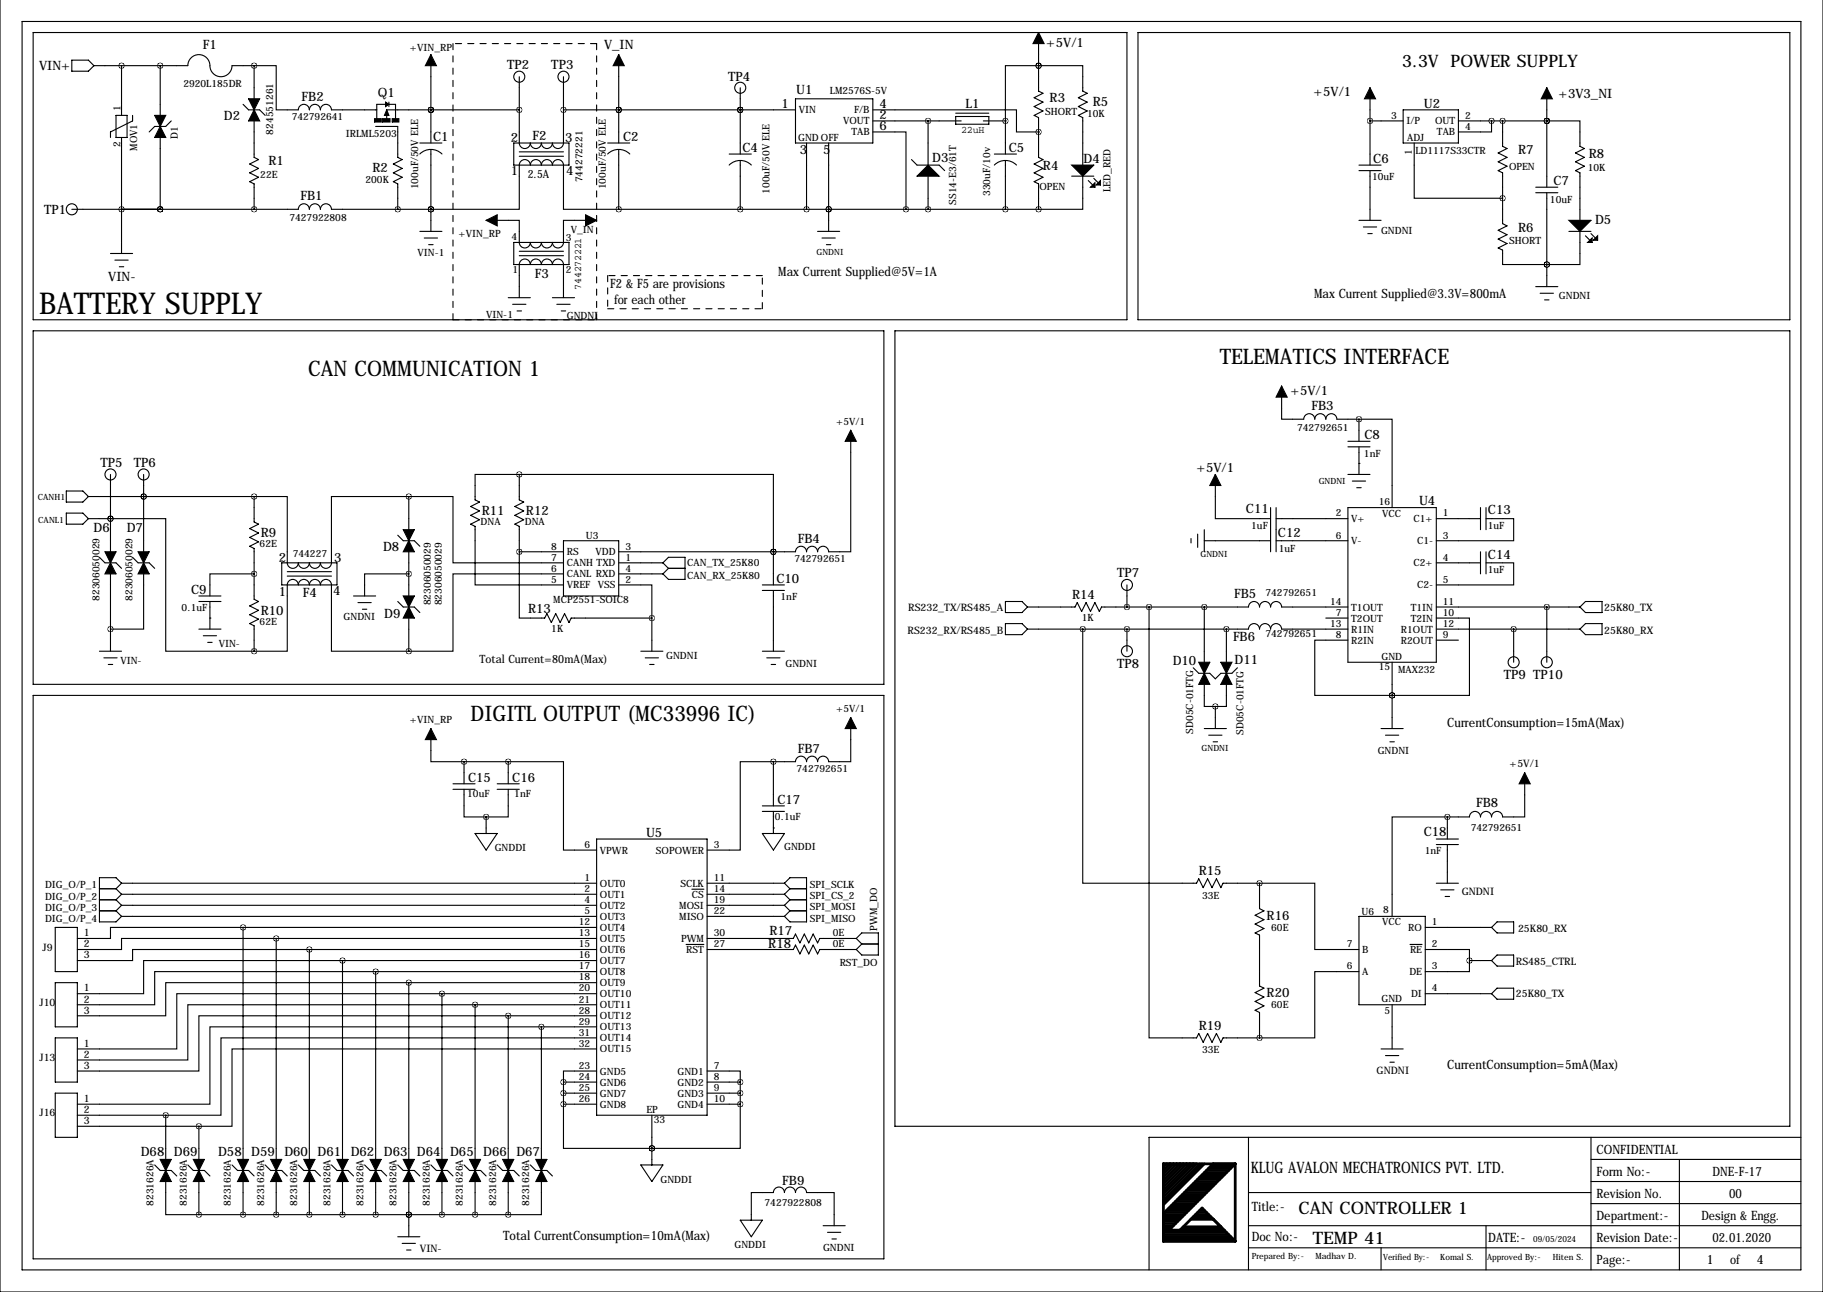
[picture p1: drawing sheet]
<svg xmlns="http://www.w3.org/2000/svg" width="419mm" height="297mm" viewBox="0 0 419 297" stroke-linecap="round" stroke-linejoin="round" font-family="sans-serif">
<g fill="none" stroke="#000" stroke-width=".25">
<path d="M0 -.1v297.1h419.1v-297.1M5.1 4.9h408.9v287.1h-408.9zM7.6 7.5h251.5v66h-251.5zM16.5 13.8h3.8l1.3 1.3-1.3 1.3h-3.8zM21.6 15.1h21.6a2.54 2.54 0 0 1 2.5-2.5 2.54 2.54 0 0 1 2.6 2.5 2.54 2.54 0 0 0 2.5 2.5 2.54 2.54 0 0 0 2.5-2.5h5.1M27.9 15.1v11.4M36.8 15.1v11.4M58.4 15.1h5.1v10.2h5.1a1.27 1.27 0 0 1 1.2-1.3 1.27 1.27 0 0 1 1.3 1.3 1.27 1.27 0 0 1 1.3-1.3 1.27 1.27 0 0 1 1.3 1.3 1.27 1.27 0 0 1 1.2-1.3 1.27 1.27 0 0 1 1.3 1.3h10.4M58.4 15.1v7.6M99.1 12.6v20.3M119.4 17.6v15.3a1.27 1.27 0 0 0 1.2 1.2 1.27 1.27 0 0 0 1.3-1.2 1.27 1.27 0 0 0 1.3 1.2 1.27 1.27 0 0 0 1.3-1.2 1.27 1.27 0 0 0 1.2 1.2 1.27 1.27 0 0 0 1.3-1.2 1.27 1.27 0 0 0 1.3 1.2 1.27 1.27 0 0 0 1.2-1.2v-15.3M142.2 12.6v20.3"/>
<path d="M238.8 15.1h-7.7v12.7M238.8 15.1h10.1v5.8l1 .5-2 1.1 2 1-2 1 2 1-2 1 1 .5v11M238.8 15.1h.1M238.8 7.5v13.4l1 .5-2.1 1.1 2.1 1-2.1 1 2.1 1-2.1 1 1.1 .5v9.2l1 .5-2.1 1 2.1 1-2.1 1 2.1 1.1-2.1 1 1.1 .5v5.8M261.6 7.5h149.9v66h-149.9zM26.7 26.5h2.5v5.1h-2.5zM27.9 31.6v16.5M30.5 26.5v1.3l-5.1 2.5v1.3M36.8 31.6v16.5M39.4 27.8l-1.3 1.3h-2.5l-1.3 1.2M55.9 24l1.2 1.3h2.6l1.3 1.2M58.4 27.8v8.4l1 .5-2 1 2 1-2 1 2 1.1-2 1 1 .5v5.8"/>
<path d="M86.4 29.1h5v7.1l1.1 .5-2.1 1 2.1 1-2.1 1 2.1 1.1-2.1 1 1 .5v5.8M88.6 24h-2v3.3M89.4 23.5v1M89.4 24h1.5v3.3M96.5 35.4a3.6 3.6 0 0 1 5.1 0M96.5 32.9h5.1M99.1 25.3h.1M99.1 34.4v18.8M118.1 32.9h12.7v5.1h-12.7zM119.4 35.9h10.1M119.4 34.9h10.1M119.4 25.3h-30.5v2.2"/>
<path d="M129.5 25.3h53.4M139.7 35.4a3.6 3.6 0 0 1 5.1 0M139.7 32.9h5.1M142.2 25.3h.1M142.2 34.4v13.7M167.6 37.9a3.6 3.6 0 0 1 5.1 0M167.6 35.4h5.1M170.2 25.3h.1M170.2 20.2v15.2M170.2 36.9v11.2M182.9 22.7h17.8v10.2h-17.8zM185.4 32.9v15.2"/>
<path d="M190.5 32.9v20.3M200.7 30.3h7.6v17.8M200.7 25.3h33v5h5.1M200.7 27.8h20.3M209.5 36.7l1.3 1.3h5.1l1.3 1.2M213.4 27.8v10.2M219.7 26h7.6M219.7 26.8h7.6v1.8h-7.6zM226.1 27.8h5M228.6 37.9a3.6 3.6 0 0 1 5.1 0M228.6 35.4h5.1M231.1 27.8h.1"/>
<path d="M231.1 27.8v7.6M231.1 36.9v11.2M238.8 30.3h.1M312.4 38h5.1M312.4 39.2h5.1M315 27.8h7.6M315 20.2v17.8M315 39.2v11.5M322.6 25.3h12.7v7.6h-12.7zM325.1 32.9v12.7h20.3M335.3 27.8h20.3M342.9 27.8v2.5h-7.6"/>
<path d="M345.4 27.8v5.8l1.1 .5-2.1 1.1 2.1 1-2.1 1 2.1 1-2.1 1 1 .5v11.7l1.1 .5-2.1 1 2.1 1.1-2.1 1 2.1 1-2.1 1 1 .5v3.3h10.2M355.6 27.8h7.6v5.8l1 .5-2 1.1 2 1-2 1 2 1-2 1 1 .5v11M355.6 27.8h.1M355.6 20.2v22.8M16.5 48.1h52.1a1.27 1.27 0 0 1 1.2-1.3 1.27 1.27 0 0 1 1.3 1.3 1.27 1.27 0 0 1 1.3-1.3 1.27 1.27 0 0 1 1.3 1.3 1.27 1.27 0 0 1 1.2-1.3 1.27 1.27 0 0 1 1.3 1.3h22.9M25.4 58.3h5.1M26.4 59.8h3.1M36.8 48.1h-8.9v10.2M36.8 48.1h.1M96.5 53.2h5.1M97.5 54.7h3.1M98.6 56.2h1"/>
<path d="M99.1 48.1h20.3v-10.1a1.27 1.27 0 0 1 1.2-1.3 1.27 1.27 0 0 1 1.3 1.3 1.27 1.27 0 0 1 1.3-1.3 1.27 1.27 0 0 1 1.3 1.3 1.27 1.27 0 0 1 1.2-1.3 1.27 1.27 0 0 1 1.3 1.3 1.27 1.27 0 0 1 1.3-1.3 1.27 1.27 0 0 1 1.2 1.3v10.1h12.7M99.1 48.1h.1M111.8 50.7h7.6v5a1.27 1.27 0 0 0 1.2 1.3 1.27 1.27 0 0 0 1.3-1.3 1.27 1.27 0 0 0 1.3 1.3 1.27 1.27 0 0 0 1.3-1.3 1.27 1.27 0 0 0 1.2 1.3 1.27 1.27 0 0 0 1.3-1.3 1.27 1.27 0 0 0 1.3 1.3 1.27 1.27 0 0 0 1.2-1.3v-5h7.7M118.1 55.7h12.7v5.1h-12.7zM119.4 58.8h10.1M119.4 57.8h10.1M142.2 48.1h96.6M188 53.2h5M189 54.7h3M190 56.2h1M190.5 48.1h.1M213.4 40.5v7.6"/>
<path d="M246.4 40.5h5.1M248.9 40.5v7.6h-10.1M250.2 41.5l1.5 1.5M251.5 41l1.5 1.5M312.4 50.7h5.1M313.4 52.2h3.1M314.5 53.7h1M353.1 43h5M353.1 44.3h5M355.6 44.3v21.6M360.7 53.2h5.1M363.2 53.2v7.6h-7.6"/>
<path d="M364.5 54.2l1.5 1.5M365.8 53.7l1.5 1.5M7.6 76.1h195.6v81.2h-195.6zM27.4 61.3h1M116.8 68.4h5.1M117.9 70h3M118.9 71.5h1M119.4 68.4v-7.6a1.27 1.27 0 0 1 1.3-1.3 1.27 1.27 0 0 1 1.2 1.3 1.27 1.27 0 0 1 1.3-1.3 1.27 1.27 0 0 1 1.3 1.3 1.27 1.27 0 0 1 1.2-1.3 1.27 1.27 0 0 1 1.3 1.3 1.27 1.27 0 0 1 1.3-1.3 1.27 1.27 0 0 1 1.2 1.3v7.6M127 68.4h5.1M128 70h3.1M129 71.5h1M205.7 76.1h205.8v182.8h-205.8z"/>
<path d="M353.1 65.9h5M354.1 67.4h3M355.1 68.9h1M355.6 60.8h.1M195.6 98.9v28h-5.1a1.27 1.27 0 0 0-1.3-1.3 1.27 1.27 0 0 0-1.2 1.3 1.27 1.27 0 0 0-1.3-1.3 1.27 1.27 0 0 0-1.3 1.3 1.27 1.27 0 0 0-1.3-1.3 1.27 1.27 0 0 0-1.2 1.3h-40.7M294.6 88.8v7.6h5.1a1.27 1.27 0 0 1 1.3-1.3 1.27 1.27 0 0 1 1.3 1.3 1.27 1.27 0 0 1 1.2-1.3 1.27 1.27 0 0 1 1.3 1.3 1.27 1.27 0 0 1 1.3-1.3 1.27 1.27 0 0 1 1.2 1.3h5.1M312.4 96.4h7.6v20.3M312.4 96.4v5.1M15.2 112.9h3.8l1.3 1.3-1.3 1.2h-3.8zM15.2 118h3.8l1.3 1.2-1.3 1.3h-3.8zM20.3 119.2h5.1M20.3 114.2h38.1"/>
<path d="M25.4 119.2h.1M25.4 119.2h12.7v30.5h20.3M25.4 109.1v17.8M33 114.2h.1M33 109.1v17.8M58.4 114.2h7.6v15.2a1.27 1.27 0 0 0 1.3 1.3 1.27 1.27 0 0 0 1.3-1.3 1.27 1.27 0 0 0 1.2 1.3 1.27 1.27 0 0 0 1.3-1.3 1.27 1.27 0 0 0 1.3 1.3 1.27 1.27 0 0 0 1.3-1.3 1.27 1.27 0 0 0 1.2 1.3 1.27 1.27 0 0 0 1.3-1.3v-15.2h17.8M58.4 114.2v5.8l1 .5-2 1 2 1-2 1.1 2 1-2 1 1 .5v11.7l1 .5-2 1 2 1-2 1 2 1.1-2 1 1 .5v5.8M94 114.2h10.1v15.2h25.4M94 114.2v7.6M119.4 109.1h-10.2v5.8l1 .5-2 1 2 1.1-2 1 2 1-2 1 1 .5v13.5h20.3M119.4 109.1h58.4v17.8M119.4 109.1v5.8l1 .5-2 1 2 1.1-2 1 2 1-2 1 1 .5v5.9"/>
<path d="M279.4 109.1v10.1h12.7M292.1 116.7v10.2M293.4 119.2h16.5M293.4 116.7v10.2M309.9 116.7h20.3v35.6h-20.3zM309.9 101.5h5.1M309.9 102.7h5.1M309.9 109.1h5.1M310.9 110.6h3M311.9 112.1h1M312.4 106.5h.1M312.4 102.7v6.4"/>
<path d="M330.2 119.2h10.2M340.4 116.7v5.1M341.6 119.2h6.4v5.1h-17.8M341.6 116.7v5.1M22.9 128.1l1.2 1.3h2.6l1.2 1.3M25.4 131.9v17.8M30.5 128.1l1.2 1.3h2.6l1.3 1.3M33 131.9v12.7h-7.6M45.7 137h5.1M45.7 138.3h5.1M48.3 138.3v6.3M58.4 131.9h-10.1v5.1"/>
<path d="M64.8 129.4h12.7v5.1h-12.7zM66 132.4h10.2M66 131.4h10.2M81.3 137h5.1M82.3 138.5h3M91.4 123l1.3 1.3h2.5l1.3 1.3M91.4 138.3l1.3 1.3h2.5l1.3 1.2M94 131.9h-10.2v5.1M94 126.9v10.1M119.4 126.9v15.2h5.8l.5-1 1 2 1.1-2 1 2 1-2 1 2 .5-1h18.6M119.4 126.9h10.1M129.5 131.9h-25.4v17.8h-10.1"/>
<path d="M129.5 124.3h12.7v12.7h-12.7zM142.2 134.5h7.7v7.6M142.2 129.4h10.2M142.2 131.9h10.2M152.4 129.4l1.3 1.3M152.4 129.4l1.3-1.3h3.8v5.1h-3.8l-1.3-1.3M153.7 130.7h3.8M153.7 130.7l-1.3 1.2M175.3 134.5h5M175.3 135.7h5M177.8 126.9h.1M177.8 126.9v7.6"/>
<path d="M177.8 135.7v14M231.1 138.3h3.8l1.3 1.3-1.3 1.2h-3.8zM236.2 139.6h10.9l.5-1.1 1.1 2.1 1-2.1 1 2.1 1-2.1 1 2.1 .5-1h33.8a1.27 1.27 0 0 1 1.3-1.3 1.27 1.27 0 0 1 1.3 1.3 1.27 1.27 0 0 1 1.2-1.3 1.27 1.27 0 0 1 1.3 1.3 1.27 1.27 0 0 1 1.3-1.3 1.27 1.27 0 0 1 1.2 1.3h15.3M259.1 134.5v5.1M264.2 139.6v99h10.9l.5-1 1 2 1-2 1 2 1.1-2 1 2 .5-1h8.4M273.8 123.8v1M275.3 122.8v3M276.9 124.3h15.2M276.9 121.8v5.1M276.9 139.6v12.7M293.4 124.3h16.5M330.2 129.4h10.2"/>
<path d="M330.2 139.6h33M340.4 126.9v5M341.6 129.4h6.4v5.1h-17.8M341.6 126.9v5M355.6 139.6v12.7M364.5 138.3h3.8v2.5h-3.8l-1.3-1.2zM7.6 159.9h195.6v129.5h-195.6zM22.9 149.7h5M23.9 151.2h3M24.9 152.8h1M45.7 144.6h5.1M46.7 146.2h3.1"/>
<path d="M47.8 147.7h1M48.3 142.1h.1M58.4 149.7h7.6v-15.2a1.27 1.27 0 0 1 1.3-1.3 1.27 1.27 0 0 1 1.3 1.3 1.27 1.27 0 0 1 1.2-1.3 1.27 1.27 0 0 1 1.3 1.3 1.27 1.27 0 0 1 1.3-1.3 1.27 1.27 0 0 1 1.3 1.3 1.27 1.27 0 0 1 1.2-1.3 1.27 1.27 0 0 1 1.3 1.3v15.2h17.8M83.3 140.1h1M94 142.1v7.6M147.3 149.7h5.1M148.3 151.2h3.1M149.4 152.8h1M149.9 142.1v7.6M175.3 149.7h5M176.3 151.2h3M177.3 152.8h1"/>
<path d="M231.1 143.4h3.8l1.3 1.2-1.3 1.3h-3.8zM236.2 144.6h50.8a1.27 1.27 0 0 1 1.3-1.2 1.27 1.27 0 0 1 1.3 1.2 1.27 1.27 0 0 1 1.2-1.2 1.27 1.27 0 0 1 1.3 1.2 1.27 1.27 0 0 1 1.3-1.2 1.27 1.27 0 0 1 1.2 1.2h15.3M248.9 144.6v58.5h26.2l.5-1.1 1 2.1 1-2.1 1 2.1 1.1-2.1 1 2.1 .5-1h8.4M259.1 144.6v5.1M274.3 153.5l1.3 1.3h2.5l1.3 1.3 1.3-1.3h2.5l1.3-1.3M276.9 157.3v5.1h2.5M281.9 157.3v5.1h-2.5M281.9 144.6v7.7M304.8 142.1h5.1M309.9 147.2h-7.6v12.7h17.7M320 159.9h.1M320 152.3v15.2"/>
<path d="M330.2 142.1h7.6v17.8h-17.8M330.2 144.6h33M330.2 147.2h5.1M348 144.6v7.7M364.5 143.4h3.8v2.5h-3.8l-1.3-1.3zM99.1 167.5v7.6h7.6M106.7 175.1h10.1M106.7 175.1v5.1M116.8 175.1h12.7v20.3h7.7M116.8 175.1v5.1M177.8 175.1h-7.6v20.3h-7.6M177.8 175.1v10.2"/>
<path d="M195.6 165v10.1h-5.1a1.27 1.27 0 0 0-1.3-1.3 1.27 1.27 0 0 0-1.2 1.3 1.27 1.27 0 0 0-1.3-1.3 1.27 1.27 0 0 0-1.3 1.3 1.27 1.27 0 0 0-1.3-1.3 1.27 1.27 0 0 0-1.2 1.3h-5.1M276.9 167.5h5M277.9 169h3M278.9 170.5h1M279.4 162.4v5.1M317.5 167.5h5.1M318.5 169h3.1M319.5 170.5h1M350.5 177.7v10.1h-5.1a1.27 1.27 0 0 0-1.2-1.3 1.27 1.27 0 0 0-1.3 1.3 1.27 1.27 0 0 0-1.3-1.3 1.27 1.27 0 0 0-1.2 1.3 1.27 1.27 0 0 0-1.3-1.3 1.27 1.27 0 0 0-1.3 1.3h-5.1M104.1 180.2h5.1M104.1 181.5h5.1M106.7 181.5v6.3h5.1"/>
<path d="M109.2 191.6h5.1l-2.5 3.8zM111.8 187.8v3.8M114.3 180.2h5.1M114.3 181.5h5.1M116.8 181.5v6.3h-5M137.2 192.9h25.4v63.5h-25.4zM175.3 185.3h5M175.3 186.5h5M175.3 191.6h5l-2.5 3.8zM177.8 190.4h.1M177.8 186.5v5.1M330.2 192.9h5.1"/>
<path d="M330.2 194.2h5.1M332.7 187.8h-12.7v22.9M332.7 187.8v5.1M332.7 194.2v8.9M12.7 213.2h5.1v10.2h-5.1zM22.9 204.3h3.8M22.9 209.4h3.8M22.9 206.9h3.8M26.7 204.3l1.2 1.3M26.7 206.9l1.2 1.2M26.7 209.4l1.2 1.3M27.9 203.1h109.3"/>
<path d="M27.9 205.6h109.3M27.9 208.1h109.3M27.9 210.7h109.3M27.9 203.1l-1.2-1.3h-3.8v10.1h3.8l1.2-1.2M27.9 203.1l-1.2 1.2M27.9 205.6l-1.2 1.3M27.9 208.1l-1.2 1.3M55.9 213.2h-30.5v2.6h-7.6M55.9 213.2h81.3M55.9 213.2v53.4M63.5 215.8h-35.6v2.5h-10.1M63.5 215.8h73.7"/>
<path d="M63.5 215.8v50.8M71.1 218.3h-40.6v2.5h-12.7M71.1 218.3h66.1M71.1 218.3v48.3M157.7 217.1h4.1M159.1 204.4h2.7M162.6 203.1h17.7M162.6 205.6h17.7M162.6 208.1h17.7M162.6 210.7h17.7M162.6 215.8h19.8l.5-1.1 1 2.1 1-2.1 1 2.1 1-2.1 1.1 2.1 .5-1h8.3M162.6 218.3h19.8l.5-1 1 2 1-2 1 2 1-2 1.1 2 .5-1h8.3"/>
<path d="M180.3 203.1l1.3-1.3h3.8v10.1h-3.8l-1.3-1.2M180.3 203.1l1.3 1.2M180.3 208.1l1.3 1.3M180.3 205.6l1.3 1.3M181.6 204.3h3.8M181.6 209.4h3.8M181.6 209.4l-1.3 1.3M181.6 206.9h3.8M181.6 206.9l-1.3 1.2M181.6 204.3l-1.3 1.3M196.8 215.8l1.3 1.2M196.8 215.8l1.3-1.3h3.8v5.1h-3.8l-1.3-1.3"/>
<path d="M198.1 217h3.8M198.1 217l-1.3 1.3M289.6 203.1h12.7v15.2h10.1M289.6 203.1v5.8l1 .5-2.1 1 2.1 1-2.1 1.1 2.1 1-2.1 1 1.1 .5v11.7l1 .5-2.1 1 2.1 1-2.1 1 2.1 1.1-2.1 1 1.1 .5v5.8M312.4 210.7h15.3v20.3h-15.3zM324.2 217.1h2.7M327.7 218.3h10.1v2.5M327.7 213.2h15.2M330.2 203.1h5.1M331.2 204.6h3.1M332.2 206.1h1M344.2 211.9h3.8v2.6h-3.8l-1.3-1.3z"/>
<path d="M344.2 219.6h3.8v2.5h-3.8l-1.3-1.3zM12.7 225.9h5.1v10.2h-5.1zM12.7 238.6h5.1v10.2h-5.1zM78.7 220.8h-45.7v7.7h-15.2M78.7 220.8h58.5M78.7 220.8v45.8M86.4 223.4h-50.8v7.6h-17.8M86.4 223.4h50.8M86.4 223.4v43.2M94 225.9h-55.9v7.6h-20.3M94 225.9v40.7M94 225.9h43.2"/>
<path d="M101.6 228.5h-61v12.7h-22.8M101.6 228.5h35.6M101.6 228.5v38.1M109.2 231h-66v12.7h-25.4M109.2 231v35.6M109.2 231h28M116.8 233.5h-71.1v12.7h-27.9M116.8 233.5h20.4M116.8 233.5v33.1M124.5 236.1v30.5M124.5 236.1h-76.2v17.8h-30.5M124.5 236.1h12.7"/>
<path d="M137.2 238.6h-86.4v17.8h-12.7M312.4 223.4h-10.1v15.2h-12.7M320 231v10.2M327.7 228.5h15.2M337.8 220.8v2.6h-10.1M337.8 220.8h5.1M344.2 227.2h3.8v2.5h-3.8l-1.3-1.2zM12.7 251.3h5.1v10.2h-5.1zM17.8 258.9h27.9M17.8 256.4h20.3M38.1 256.4v10.2M45.7 258.9v7.7"/>
<path d="M129.5 253.9v10.1h20.4M129.5 248.8v5.1M129.5 248.8h7.7M129.5 251.3h7.7M129.5 253.9h7.7M137.2 246.2h-7.7v2.6M137.2 241.2h-83.9v17.7h-7.6M149.9 256.4v11.4M162.6 246.2h7.6v2.6M162.6 248.8h7.6M162.6 251.3h7.6M162.6 253.9h7.6"/>
<path d="M170.2 253.9v10.1h-20.3M170.2 248.8v5.1M317.5 241.2h5.1M318.5 242.7h3.1M319.5 244.2h1M35.6 267.8l1.2 1.3h2.6l1.2 1.3M38.1 271.6v7.7h7.6M43.2 267.8l1.2 1.3h2.6l1.3 1.3M45.7 271.6v7.7M45.7 279.3h71.1M53.3 267.8l1.3 1.3h2.5l1.3 1.3M55.9 271.6v7.7"/>
<path d="M61 267.8l1.2 1.3h2.6l1.2 1.3M63.5 271.6v7.7M68.6 267.8l1.2 1.3h2.6l1.3 1.3M71.1 271.6v7.7M76.2 267.8l1.3 1.3h2.5l1.3 1.3M78.7 271.6v7.7M83.8 267.8l1.3 1.3h2.5l1.3 1.3M86.4 271.6v7.7M91.4 267.8l1.3 1.3h2.5l1.3 1.3M94 279.3h.1M94 271.6v12.7M99.1 267.8l1.2 1.3h2.6l1.2 1.3"/>
<path d="M101.6 271.6v7.7M106.7 267.8l1.2 1.3h2.6l1.3 1.3M109.2 271.6v7.7M114.3 267.8l1.3 1.3h2.5l1.3 1.3M116.8 271.6v7.7M121.9 267.8l1.3 1.3h2.5l1.3 1.3M124.5 271.6v7.7h-7.7M147.3 267.8h5.1l-2.5 3.8zM149.9 264h.1M287 274.2h78.8M287 261.5v30.5M365.8 266.6h48.2"/>
<path d="M365.8 271.6h48.2M365.8 276.7h48.2M365.8 261.5v30.5M386.1 266.6v25.4M414 261.5h-149.8v30.5M91.4 284.3h5.1M92.5 285.9h3M93.5 287.4h1M170.2 280.5h5.1l-2.6 3.8zM172.7 280.5v-6.3h5.1a1.27 1.27 0 0 1 1.3-1.3 1.27 1.27 0 0 1 1.2 1.3 1.27 1.27 0 0 1 1.3-1.3 1.27 1.27 0 0 1 1.3 1.3 1.27 1.27 0 0 1 1.2-1.3 1.27 1.27 0 0 1 1.3 1.3h6.4v7.6M189.2 281.8h5.1M190.2 283.3h3.1"/>
<path d="M191.3 284.8h1M287 286.9h127M287 281.8h127M317.5 286.9v5.1M341.6 281.8v10.2"/>
<circle cx="119.4" cy="17.6" r="1.27"/>
<circle cx="129.5" cy="17.6" r="1.27"/>
<circle cx="170.2" cy="20.2" r="1.27"/>
<circle cx="16.5" cy="48.1" r="1.27"/>
<circle cx="25.4" cy="109.1" r="1.27"/>
<circle cx="33" cy="109.1" r="1.27"/>
<circle cx="259.1" cy="134.5" r="1.27"/>
<circle cx="259.1" cy="149.7" r="1.27"/>
<circle cx="348" cy="152.3" r="1.27"/>
<circle cx="355.6" cy="152.3" r="1.27"/>
</g>
<g fill="none" stroke="#000" stroke-width=".63">
<path d="M267.5 279.3h4.8M267.5 279.8h4.3M267.7 278.8h5.1M268.2 267.6l-.7 .7M268.2 278.2h5.1M268.7 277.7h5.1M269.2 277.2h5.1M269.2 267.8l-.2-.2-1.5 1.5M269.7 276.7h5.1M270 267.8l-.3-.2-2.2 2.3M270.3 276.2h5M270.8 275.7h5"/>
<path d="M270.8 267.8l-.3-.2-3 3M271.3 275.2h5.1M271.5 268.1l-.2-.5-3.8 3.8M271.8 274.7h5.1M272 267.8v-.2l-4.5 4.5M272.3 274.2h5.1M272.8 273.7h5.1M273 268.1l-.2-.5-5.3 5.3M273.3 273.2h5.1M273.8 272.7h5.1M274.1 268.1l-.5-.5-6.1 6.1M274.3 279.8h4.1"/>
<path d="M274.3 272.1h5.1M274.3 267.8v-.2l-6.8 6.8M274.8 279.3h3.1M274.8 271.6h4.9M275.1 267.6l-7.6 7.6M275.3 271.1h5.1M275.3 278.8h2.1M275.8 270.6h5.1M275.8 278.2h1.1M275.8 267.6l-8.3 8.4M276.4 270.1h5M276.4 267.6l-8.9 8.9"/>
<path d="M276.9 269.6h5M276.9 267.6l-9.4 9.4M277.4 269.1h5M277.9 268.6h5.1M278.4 268.1h5.1M278.9 267.6l-11.4 11.4M284 267.6h-16.5v17.8h16.5M284 267.6l-15.3 15.2M284 267.6v17.8M267.5 280.3h3.8M267.5 282.8h13.9v.3M267.5 283.3h14.4"/>
<path d="M267.5 283.8h14.9M267.5 284.3h15.5M267.5 284.8h16M267.5 282.3h1.7M267.5 281.8h2.2M267.5 281.3h2.8M267.5 280.8h3.3M271.3 282.8l5.1-5.1 7.6 7.7M271.8 282.3h9.1M272 282.1h8.7M273.8 280.3h5.1"/>
</g>
<path d="M104.1 10v63.5M137.2 10h-33.1M104.1 73.5h33.1M137.2 73.5v-63.5M139.7 63.4v7.6M139.7 71h35.6M175.3 71v-7.6M175.3 63.4h-35.6" fill="none" stroke="#000" stroke-width=".25" stroke-dasharray="1.4 1.4"/>
<g fill="#000" stroke="#000" stroke-width=".25">
<path d="M99.1 12.6l1.2 2.5h-2.5zM142.2 12.6l1.3 2.5h-2.5zM238.8 7.5l1.2 2.5h-2.5zM36.8 29.1l1.3 2.5h-2.5zM35.6 26.5h2.5l-1.3 2.6zM57.1 22.7h2.6l-1.3 2.6zM58.4 25.3l1.3 2.5h-2.6zM86.1 27.3h1.5v.8h-1.5zM87.9 27.3h1.8v.8h-1.8zM88.9 25.3l.5 1.2h-1zM88.6 23.5l.8 .5-.8 .5zM90.2 27.3h1.5v.8h-1.5z"/>
<path d="M246.4 38h5.1l-2.6 2.5zM315 20.2l1.2 2.5h-2.5zM355.6 20.2l1.3 2.5h-2.6zM111.8 50.7l2.5-1.3v2.5zM134.6 49.4l2.6 1.3-2.6 1.2zM213.4 38l2.5 2.5h-5.1zM250.7 43l1-1v1zM252 42.5l1-1v1zM360.7 50.7h5.1l-2.6 2.5zM365 55.7l1-1v1zM366.3 55.2l1-1v1zM195.6 98.9l1.2 2.6h-2.5z"/>
<path d="M294.6 88.8l1.3 2.5h-2.5zM279.4 109.1l1.3 2.5h-2.6zM25.4 129.4l1.3 2.5h-2.6zM24.1 126.9h2.6l-1.3 2.5zM33 129.4l1.3 2.5h-2.6zM31.7 126.9h2.6l-1.3 2.5zM94 124.3l1.2 2.6h-2.5zM92.7 121.8h2.5l-1.2 2.5zM92.7 137h2.5l-1.2 2.6zM94 139.6l1.2 2.5h-2.5zM276.9 154.8l1.2 2.5h-2.5zM275.6 152.3h2.5l-1.2 2.5z"/>
<path d="M281.9 154.8l1.3 2.5h-2.5zM280.7 152.3h2.5l-1.3 2.5zM99.1 167.5l1.2 2.5h-2.5zM195.6 165l1.2 2.5h-2.5zM350.5 177.7l1.3 2.5h-2.6zM38.1 269.1l1.3 2.5h-2.6zM36.8 266.6h2.6l-1.3 2.5zM45.7 269.1l1.3 2.5h-2.6zM44.4 266.6h2.6l-1.3 2.5zM55.9 269.1l1.2 2.5h-2.5zM54.6 266.6h2.5l-1.2 2.5zM63.5 269.1l1.3 2.5h-2.6z"/>
<path d="M62.2 266.6h2.6l-1.3 2.5zM71.1 269.1l1.3 2.5h-2.6zM69.8 266.6h2.6l-1.3 2.5zM78.7 269.1l1.3 2.5h-2.5zM77.5 266.6h2.5l-1.3 2.5zM86.4 269.1l1.2 2.5h-2.5zM85.1 266.6h2.5l-1.2 2.5zM94 269.1l1.2 2.5h-2.5zM92.7 266.6h2.5l-1.2 2.5zM101.6 269.1l1.3 2.5h-2.6zM100.3 266.6h2.6l-1.3 2.5zM109.2 269.1l1.3 2.5h-2.6z"/>
<path d="M107.9 266.6h2.6l-1.3 2.5zM116.8 269.1l1.3 2.5h-2.5zM115.6 266.6h2.5l-1.3 2.5zM124.5 269.1l1.2 2.5h-2.5zM123.2 266.6h2.5l-1.2 2.5z"/>
</g>
<path d="M142.2 48.1a.05 .05 0 0 0 .1 0 .05 .05 0 0 0-.1 0zM36.8 48.1a.05 .05 0 0 0 .1 0 .05 .05 0 0 0-.1 0zM91.4 48.1a.05 .05 0 0 0 .1 0 .05 .05 0 0 0-.1 0zM99 48.1a.05 .05 0 0 0 .1 0 .05 .05 0 0 0-.1 0zM129.5 25.3a.05 .05 0 0 0 .1 0 .05 .05 0 0 0-.1 0zM142.2 25.3a.05 .05 0 0 0 .1 0 .05 .05 0 0 0-.1 0zM99 25.3a.05 .05 0 0 0 .1 0 .05 .05 0 0 0-.1 0zM119.3 25.3a.05 .05 0 0 0 .1 0 .05 .05 0 0 0-.1 0zM142.2 25.3a.05 .05 0 0 0 .1 0 .05 .05 0 0 0-.1 0zM213.3 48.1a.05 .05 0 0 0 .1 0 .05 .05 0 0 0-.1 0zM231.1 48.1a.05 .05 0 0 0 .1 0 .05 .05 0 0 0-.1 0zM231.1 27.8a.05 .05 0 0 0 .1 0 .05 .05 0 0 0-.1 0zM238.7 15.1a.05 .05 0 0 0 .1 0 .05 .05 0 0 0-.1 0zM170.1 25.3a.05 .05 0 0 0 .1 0 .05 .05 0 0 0-.1 0zM170.1 48.1a.05 .05 0 0 0 .1 0 .05 .05 0 0 0-.1 0zM170.1 25.3a.05 .05 0 0 0 .1 0 .05 .05 0 0 0-.1 0zM185.4 48.1a.05 .05 0 0 0 .1 0 .05 .05 0 0 0-.1 0zM208.2 48.1a.05 .05 0 0 0 .1 0 .05 .05 0 0 0-.1 0zM238.7 30.3a.05 .05 0 0 0 .1 0 .05 .05 0 0 0-.1 0zM238.7 15.1a.05 .05 0 0 0 .1 0 .05 .05 0 0 0-.1 0zM238.7 48.1a.05 .05 0 0 0 .1 0 .05 .05 0 0 0-.1 0zM58.4 131.9a.05 .05 0 0 0 .1 0 .05 .05 0 0 0-.1 0zM58.4 149.7a.05 .05 0 0 0 .1 0 .05 .05 0 0 0-.1 0zM281.9 144.6a.05 .05 0 0 0 .1 0 .05 .05 0 0 0-.1 0zM276.8 139.6a.05 .05 0 0 0 .1 0 .05 .05 0 0 0-.1 0zM33 114.2a.05 .05 0 0 0 .1 0 .05 .05 0 0 0-.1 0zM58.4 114.2a.05 .05 0 0 0 .1 0 .05 .05 0 0 0-.1 0zM213.3 27.8a.05 .05 0 0 0 .1 0 .05 .05 0 0 0-.1 0zM58.4 48.1a.05 .05 0 0 0 .1 0 .05 .05 0 0 0-.1 0zM347.9 144.6a.05 .05 0 0 0 .1 0 .05 .05 0 0 0-.1 0zM33 114.2a.05 .05 0 0 0 .1 0 .05 .05 0 0 0-.1 0zM320 159.9a.05 .05 0 0 0 .1 0 .05 .05 0 0 0-.1 0zM320 159.9a.05 .05 0 0 0 .1 0 .05 .05 0 0 0-.1 0zM312.4 96.4a.05 .05 0 0 0 .1 0 .05 .05 0 0 0-.1 0zM58.4 15.1a.05 .05 0 0 0 .1 0 .05 .05 0 0 0-.1 0zM99 25.3a.05 .05 0 0 0 .1 0 .05 .05 0 0 0-.1 0zM99 48.1a.05 .05 0 0 0 .1 0 .05 .05 0 0 0-.1 0zM93.9 114.2a.05 .05 0 0 0 .1 0 .05 .05 0 0 0-.1 0zM93.9 149.7a.05 .05 0 0 0 .1 0 .05 .05 0 0 0-.1 0zM93.9 131.9a.05 .05 0 0 0 .1 0 .05 .05 0 0 0-.1 0zM119.3 109.1a.05 .05 0 0 0 .1 0 .05 .05 0 0 0-.1 0zM119.3 126.9a.05 .05 0 0 0 .1 0 .05 .05 0 0 0-.1 0zM149.8 142.1a.05 .05 0 0 0 .1 0 .05 .05 0 0 0-.1 0zM27.9 15.1a.05 .05 0 0 0 .1 0 .05 .05 0 0 0-.1 0zM27.9 48.1a.05 .05 0 0 0 .1 0 .05 .05 0 0 0-.1 0zM36.8 15.1a.05 .05 0 0 0 .1 0 .05 .05 0 0 0-.1 0zM36.8 48.1a.05 .05 0 0 0 .1 0 .05 .05 0 0 0-.1 0zM314.9 27.8a.05 .05 0 0 0 .1 0 .05 .05 0 0 0-.1 0zM345.4 45.6a.05 .05 0 0 0 .1 0 .05 .05 0 0 0-.1 0zM345.4 27.8a.05 .05 0 0 0 .1 0 .05 .05 0 0 0-.1 0zM149.8 264a.05 .05 0 0 0 .1 0 .05 .05 0 0 0-.1 0zM129.5 248.8a.05 .05 0 0 0 .1 0 .05 .05 0 0 0-.1 0zM129.5 251.3a.05 .05 0 0 0 .1 0 .05 .05 0 0 0-.1 0zM129.5 253.9a.05 .05 0 0 0 .1 0 .05 .05 0 0 0-.1 0zM170.1 248.8a.05 .05 0 0 0 .1 0 .05 .05 0 0 0-.1 0zM170.1 251.3a.05 .05 0 0 0 .1 0 .05 .05 0 0 0-.1 0zM170.1 253.9a.05 .05 0 0 0 .1 0 .05 .05 0 0 0-.1 0zM106.6 175.1a.05 .05 0 0 0 .1 0 .05 .05 0 0 0-.1 0zM116.8 175.1a.05 .05 0 0 0 .1 0 .05 .05 0 0 0-.1 0zM111.7 187.8a.05 .05 0 0 0 .1 0 .05 .05 0 0 0-.1 0zM149.8 264a.05 .05 0 0 0 .1 0 .05 .05 0 0 0-.1 0zM289.5 203.1a.05 .05 0 0 0 .1 0 .05 .05 0 0 0-.1 0zM289.5 238.6a.05 .05 0 0 0 .1 0 .05 .05 0 0 0-.1 0zM332.7 187.8a.05 .05 0 0 0 .1 0 .05 .05 0 0 0-.1 0zM259 144.6a.05 .05 0 0 0 .1 0 .05 .05 0 0 0-.1 0zM248.9 144.6a.05 .05 0 0 0 .1 0 .05 .05 0 0 0-.1 0zM337.8 220.8a.05 .05 0 0 0 .1 0 .05 .05 0 0 0-.1 0zM264.1 139.6a.05 .05 0 0 0 .1 0 .05 .05 0 0 0-.1 0zM259 139.6a.05 .05 0 0 0 .1 0 .05 .05 0 0 0-.1 0zM55.8 213.2a.05 .05 0 0 0 .1 0 .05 .05 0 0 0-.1 0zM71.1 218.3a.05 .05 0 0 0 .1 0 .05 .05 0 0 0-.1 0zM93.9 279.3a.05 .05 0 0 0 .1 0 .05 .05 0 0 0-.1 0zM71.1 279.3a.05 .05 0 0 0 .1 0 .05 .05 0 0 0-.1 0zM78.7 279.3a.05 .05 0 0 0 .1 0 .05 .05 0 0 0-.1 0zM86.3 279.3a.05 .05 0 0 0 .1 0 .05 .05 0 0 0-.1 0zM93.9 279.3a.05 .05 0 0 0 .1 0 .05 .05 0 0 0-.1 0zM109.2 279.3a.05 .05 0 0 0 .1 0 .05 .05 0 0 0-.1 0zM116.8 279.3a.05 .05 0 0 0 .1 0 .05 .05 0 0 0-.1 0zM78.7 220.8a.05 .05 0 0 0 .1 0 .05 .05 0 0 0-.1 0zM86.3 223.4a.05 .05 0 0 0 .1 0 .05 .05 0 0 0-.1 0zM93.9 225.9a.05 .05 0 0 0 .1 0 .05 .05 0 0 0-.1 0zM109.2 231a.05 .05 0 0 0 .1 0 .05 .05 0 0 0-.1 0zM116.8 233.5a.05 .05 0 0 0 .1 0 .05 .05 0 0 0-.1 0zM124.4 236.1a.05 .05 0 0 0 .1 0 .05 .05 0 0 0-.1 0zM45.7 258.9a.05 .05 0 0 0 .1 0 .05 .05 0 0 0-.1 0zM55.8 279.3a.05 .05 0 0 0 .1 0 .05 .05 0 0 0-.1 0zM45.7 279.3a.05 .05 0 0 0 .1 0 .05 .05 0 0 0-.1 0z" fill="#000" stroke="#000" stroke-width="1.3"/>
<text font-size="6.9" x="9" y="72.1">BATTERY SUPPLY</text>
<g font-size="4.9">
<text x="280.4" y="83.7">TELEMATICS INTERFACE</text>
<text x="70.9" y="86.5">CAN COMMUNICATION 1</text>
<text x="108.2" y="165.7">DIGITL OUTPUT (MC33996 IC)</text>
</g>
<g font-size="4">
<text x="322.4" y="15.3">3.3V POWER SUPPLY</text>
<text x="298.5" y="279.2">CAN CONTROLLER 1</text>
<text x="301.8" y="286.1">TEMP 41</text>
</g>
<text font-size="3.6" x="287.5" y="269.6">KLUG AVALON MECHATRONICS PVT. LTD.</text>
<g font-size="3">
<text x="46.7" y="11.3">F1</text>
<text x="138.9" y="11.3">V_IN</text>
<text x="240.5" y="10.8">+5V/1</text>
<text x="9" y="16.1">VIN+</text>
<text x="116.6" y="15.9">TP2</text>
<text x="126.7" y="15.9">TP3</text>
<text x="69.3" y="23.2">FB2</text>
<text x="86.9" y="22.3">Q1</text>
<text x="167.4" y="18.7">TP4</text>
<text x="183.1" y="21.7">U1</text>
<text x="241.3" y="23.5">R3</text>
<text x="302" y="22">+5V/1</text>
<text x="358.3" y="22.5">+3V3_NI</text>
<text x="51.5" y="27.5">D2</text>
<text x="179.7" y="24.8">1</text>
<text x="202.2" y="24.8">4</text>
<text x="202.2" y="27.3">2</text>
<text x="202.2" y="29.8">6</text>
<text x="222" y="24.8">L1</text>
<text x="251.2" y="24.3">R5</text>
<text x="327.3" y="24.8">U2</text>
<text x="99.6" y="32.4">C1</text>
<text x="117.4" y="32.6">2</text>
<text x="122.4" y="32.2">F2</text>
<text x="129.9" y="32.6">3</text>
<text x="143.3" y="32.4">C2</text>
<text x="170.7" y="34.9">C4</text>
<text x="183.9" y="35.5">3</text>
<text x="189.2" y="35.5">5</text>
<text x="231.9" y="34.9">C5</text>
<text x="349" y="35.5">R7</text>
<text x="61.7" y="38">R1</text>
<text x="85.6" y="39.5">R2</text>
<text x="117.4" y="40.3">1</text>
<text x="130.1" y="40.3">4</text>
<text x="214.3" y="37.2">D3</text>
<text x="239.8" y="39">R4</text>
<text x="249.1" y="37.5">D4</text>
<text x="315.7" y="37.5">C6</text>
<text x="365.3" y="36.2">R8</text>
<text x="69.1" y="46.1">FB1</text>
<text x="357.1" y="42.5">C7</text>
<text x="10.2" y="49.1">TP1</text>
<text x="349" y="53.2">R6</text>
<text x="366.7" y="51.4">D5</text>
<text x="24.9" y="64.6">VIN-</text>
<text x="122.9" y="63.9">F3</text>
<text x="178.9" y="63.5">Max Current Supplied@5V=1A</text>
<text x="140.3" y="66.3">F2 &amp; F5 are provisions</text>
<text x="141.2" y="69.9">for each other</text>
<text x="302.1" y="68.6">Max Current Supplied@3.3V=800mA</text>
<text x="296.7" y="90.8">+5V/1</text>
<text x="301.5" y="94.3">FB3</text>
<text x="313.7" y="101">C8</text>
<text x="23.1" y="107.3">TP5</text>
<text x="30.7" y="107.3">TP6</text>
<text x="275.1" y="108.6">+5V/1</text>
<text x="110.7" y="118.5">R11</text>
<text x="120.9" y="118.5">R12</text>
<text x="286.4" y="118">C11</text>
<text x="326.2" y="116.2">U4</text>
<text x="342.1" y="118.3">C13</text>
<text x="21.5" y="122.3">D6</text>
<text x="29.1" y="122.3">D7</text>
<text x="59.9" y="123.6">R9</text>
<text x="183.4" y="124.8">FB4</text>
<text x="293.8" y="123.3">C12</text>
<text x="64.1" y="129.1">2</text>
<text x="76.8" y="129.1">3</text>
<text x="88.1" y="126.7">D8</text>
<text x="342.1" y="128.4">C14</text>
<text x="43.9" y="136.5">C9</text>
<text x="64.1" y="137.1">1</text>
<text x="69.6" y="137.3">F4</text>
<text x="76.6" y="136.8">4</text>
<text x="178.5" y="134">C10</text>
<text x="246.5" y="137.8">R14</text>
<text x="256.8" y="132.7">TP7</text>
<text x="283.7" y="137.5">FB5</text>
<text x="59.9" y="141.3">R10</text>
<text x="88.3" y="142.1">D9</text>
<text x="121.4" y="140.8">R13</text>
<text x="283.5" y="147.4">FB6</text>
<text x="256.8" y="153.5">TP8</text>
<text x="269.6" y="152.8">D10</text>
<text x="283.8" y="152.6">D11</text>
<text x="345.7" y="156.1">TP9 TP10</text>
<text x="332.7" y="167.1">CurrentConsumption=15mA(Max)</text>
<text x="183.4" y="173.1">FB7</text>
<text x="107.6" y="179.7">C15</text>
<text x="117.8" y="179.7">C16</text>
<text x="178.7" y="184.8">C17</text>
<text x="339.3" y="185.5">FB8</text>
<text x="148.5" y="192.4">U5</text>
<text x="327.3" y="192.1">C18</text>
<text x="275.6" y="201.3">R15</text>
<text x="176.9" y="215">R17</text>
<text x="291.2" y="211.5">R16</text>
<text x="176.6" y="217.8">R18</text>
<text x="291.2" y="229.3">R20</text>
<text x="275.6" y="236.8">R19</text>
<text x="332.7" y="245.9">CurrentConsumption=5mA(Max)</text>
<text x="32.4" y="265.8">D68</text>
<text x="40" y="265.8">D69</text>
<text x="50.1" y="265.8">D58</text>
<text x="57.8" y="265.8">D59</text>
<text x="65.4" y="265.8">D60</text>
<text x="73" y="265.8">D61</text>
<text x="80.6" y="265.8">D62</text>
<text x="88.2" y="265.8">D63</text>
<text x="95.9" y="265.8">D64</text>
<text x="103.5" y="265.8">D65</text>
<text x="111.1" y="265.8">D66</text>
<text x="118.7" y="265.8">D67</text>
<text x="367" y="265.3">CONFIDENTIAL</text>
<text x="179.8" y="272.4">FB9</text>
<text x="367" y="270.4">Form No:-</text>
<text x="367" y="275.4">Revision No.</text>
<text x="393.7" y="270.4">DNE-F-17</text>
<text x="397.5" y="275.4">00</text>
<text x="287.8" y="278.5">Title:-</text>
<text x="367" y="280.5">Department:-</text>
<text x="391.2" y="280.5">Design &amp; Engg.</text>
<text x="115.7" y="285">Total CurrentConsumption=10mA(Max)</text>
<text x="287.8" y="285.4">Doc No:-</text>
<text x="342.1" y="285.6">DATE:-</text>
<text x="367" y="285.6">Revision Date:-</text>
<text x="393.7" y="285.6">02.01.2020</text>
<text x="367" y="290.7">Page:-</text>
<text x="392.4" y="290.7">1</text>
<text x="397.8" y="290.7">of</text>
<text x="403.9" y="290.7">4</text>
</g>
<g font-size="2.6">
<text x="121.3" y="40.9">2.5A</text>
<text x="110.2" y="152.4">Total Current=80mA(Max)</text>
</g>
<g font-size="2.4">
<text x="208.8" y="140.6">RS232_TX/RS485_A</text>
<text x="368.8" y="140.6">25K80_TX</text>
<text x="208.6" y="145.7">RS232_RX/RS485_B</text>
<text x="368.8" y="145.7">25K80_RX</text>
<text x="347.1" y="176.4">+5V/1</text>
<text x="336" y="205.9">GNDNI</text>
<text x="19.3" y="215.3">1</text>
<text x="349" y="214.2">25K80_RX</text>
<text x="9.8" y="218.6">J9</text>
<text x="19.3" y="217.8">2</text>
<text x="19.3" y="220.3">3</text>
<text x="348.5" y="221.9">RS485_CTRL</text>
<text x="19.3" y="228">1</text>
<text x="9.1" y="231.3">J10</text>
<text x="19.3" y="230.5">2</text>
<text x="19.3" y="233">3</text>
<text x="348.5" y="229.2">25K80_TX</text>
<text x="9.1" y="244">J13</text>
<text x="19.3" y="240.7">1</text>
<text x="19.3" y="243.2">2</text>
<text x="19.3" y="245.7">3</text>
<text x="316.5" y="247">GNDNI</text>
<text x="9.1" y="256.7">J16</text>
<text x="19.3" y="253.4">1</text>
<text x="19.3" y="255.9">2</text>
<text x="19.3" y="258.4">3</text>
<text x="96.5" y="287.9">VIN-</text>
</g>
<g font-size="2.3">
<text x="94.2" y="11.8">+VIN_RP</text>
<text x="42.2" y="20">2920L185DR</text>
<text x="190.8" y="21.5">LM2576S-5V</text>
<text x="27.7" y="25.5" transform="rotate(-90 27.7 25.5)">1</text>
<text x="67.1" y="27.6">742792641</text>
<text x="183.6" y="26.1">VIN</text>
<text x="193.9" y="28.6">VOUT</text>
<text x="196.3" y="26.1">F/B</text>
<text x="240.3" y="26.4">SHORT</text>
<text x="249.9" y="26.9">10K</text>
<text x="319.8" y="27.3">3</text>
<text x="323.3" y="28.6">I/P</text>
<text x="329.9" y="28.6">OUT</text>
<text x="336.8" y="27.3">2</text>
<text x="336.8" y="29.8">4</text>
<text x="27.7" y="33.9" transform="rotate(-90 27.7 33.9)">2</text>
<text x="31.5" y="34.7" transform="rotate(-90 31.5 34.7)">MOV1</text>
<text x="40.9" y="32" transform="rotate(-90 40.9 32)">D1</text>
<text x="62.8" y="30.9" transform="rotate(-90 62.8 30.9)">824551261</text>
<text x="79.5" y="31.4">IRLML5203</text>
<text x="183.5" y="32.4">GND OFF</text>
<text x="195.7" y="31.1">TAB</text>
<text x="221" y="30.6">22uH</text>
<text x="323.5" y="32.4">ADJ</text>
<text x="324.6" y="35.7" transform="rotate(-90 324.6 35.7)">1</text>
<text x="325.4" y="35.5">LD1117S33CTR</text>
<text x="330.4" y="31.1">TAB</text>
<text x="59.8" y="40.8">22E</text>
<text x="133.9" y="41.9" transform="rotate(-90 133.9 41.9)">744272221</text>
<text x="315.4" y="41.3">10uF</text>
<text x="346.9" y="39.1">OPEN</text>
<text x="365" y="39.3">10K</text>
<text x="84" y="42.1">200K</text>
<text x="96.1" y="43.5" transform="rotate(-90 96.1 43.5)">100uF/50V ELE</text>
<text x="139.3" y="43.5" transform="rotate(-90 139.3 43.5)">100uF/50V ELE</text>
<text x="176.9" y="44.6" transform="rotate(-90 176.9 44.6)">100uF/50V ELE</text>
<text x="219.8" y="47.1" transform="rotate(-90 219.8 47.1)">SS14-E3/61T</text>
<text x="227.7" y="45.1" transform="rotate(-90 227.7 45.1)">330uF/10v</text>
<text x="239" y="43.6">OPEN</text>
<text x="255.3" y="44.1" transform="rotate(-90 255.3 44.1)">LED_RED</text>
<text x="356.3" y="46.7">10uF</text>
<text x="66.5" y="50.7">7427922808</text>
<text x="131.2" y="53.5">V_IN</text>
<text x="317.5" y="53.7">GNDNI</text>
<text x="96" y="58.8">VIN-1</text>
<text x="105.4" y="54.5">+VIN_RP</text>
<text x="117.6" y="55.2">4</text>
<text x="130" y="55.5">3</text>
<text x="347" y="56.1">SHORT</text>
<text x="117.9" y="62.7">1</text>
<text x="130" y="62.7">2</text>
<text x="133.6" y="66.6" transform="rotate(-90 133.6 66.6)">744272221</text>
<text x="358.4" y="68.7">GNDNI</text>
<text x="111.8" y="73">VIN-1</text>
<text x="130.3" y="73.3">GNDNI</text>
<text x="192.2" y="97.6">+5V/1</text>
<text x="298.2" y="99">742792651</text>
<text x="313.6" y="105.1">1nF</text>
<text x="307.1" y="118.7">2</text>
<text x="317" y="116.2">16</text>
<text x="317.8" y="118.8">VCC</text>
<text x="331.7" y="118.7">1</text>
<text x="59.7" y="125.8">62E</text>
<text x="110.5" y="120.8">DNA</text>
<text x="120.6" y="120.8">DNA</text>
<text x="134.7" y="123.8">U3</text>
<text x="287.7" y="121.5">1uF</text>
<text x="307.1" y="123.8">6</text>
<text x="310.6" y="120">V+</text>
<text x="310.6" y="125.1">V-</text>
<text x="325" y="120">C1+</text>
<text x="325.8" y="125.1">C1-</text>
<text x="331.7" y="123.8">3</text>
<text x="342" y="121.5">1uF</text>
<text x="67.3" y="128.1">744227</text>
<text x="126.7" y="131.4">6</text>
<text x="126.7" y="128.9">7</text>
<text x="126.7" y="126.4">8</text>
<text x="130.3" y="130.2">CANH TXD</text>
<text x="130.3" y="127.7">RS</text>
<text x="136.9" y="127.7">VDD</text>
<text x="143.8" y="128.9">1</text>
<text x="143.8" y="126.4">3</text>
<text x="143.8" y="131.4">4</text>
<text x="158" y="130.2">CAN_TX_25K80</text>
<text x="182.6" y="129.2">742792651</text>
<text x="294" y="126.9">1uF</text>
<text x="325" y="130.2">C2+</text>
<text x="331.7" y="128.9">4</text>
<text x="342" y="131.7">1uF</text>
<text x="126.7" y="134">5</text>
<text x="130.3" y="135.3">VREF VSS</text>
<text x="130.3" y="132.7">CANL RXD</text>
<text x="143.8" y="134">2</text>
<text x="158" y="133.2">CAN_RX_25K80</text>
<text x="179.5" y="137.9">1nF</text>
<text x="290.9" y="137.1">742792651</text>
<text x="325.8" y="135.3">C2-</text>
<text x="331.7" y="134">5</text>
<text x="22.9" y="138.2" transform="rotate(-90 22.9 138.2)">82306050029</text>
<text x="30.5" y="138.2" transform="rotate(-90 30.5 138.2)">82306050029</text>
<text x="41.8" y="140.4">0.1uF</text>
<text x="59.7" y="143.6">62E</text>
<text x="79" y="142.6">GNDNI</text>
<text x="99.1" y="139.2" transform="rotate(-90 99.1 139.2)">82306050029</text>
<text x="101.6" y="139.2" transform="rotate(-90 101.6 139.2)">82306050029</text>
<text x="127.2" y="138.6">MCP2551-SOIC8</text>
<text x="248.7" y="142.7">1K</text>
<text x="305.8" y="139.1">14</text>
<text x="307.1" y="141.6">7</text>
<text x="310.6" y="140.4">T1OUT</text>
<text x="310.6" y="142.9">T2OUT</text>
<text x="324.3" y="140.4">T1IN</text>
<text x="324.3" y="142.9">T2IN</text>
<text x="331.7" y="139.1">11</text>
<text x="331.7" y="141.6">10</text>
<text x="50.3" y="148.7">VIN-</text>
<text x="126.7" y="145.4">1K</text>
<text x="290.9" y="146.5">742792651</text>
<text x="305.8" y="144.1">13</text>
<text x="307.1" y="146.7">8</text>
<text x="310.6" y="145.4">R1IN</text>
<text x="310.6" y="148">R2IN</text>
<text x="322.1" y="145.4">R1OUT</text>
<text x="322.1" y="148">R2OUT</text>
<text x="331.7" y="144.1">12</text>
<text x="331.7" y="146.7">9</text>
<text x="27.7" y="152.8">VIN-</text>
<text x="153.2" y="151.5">GNDNI</text>
<text x="180.6" y="153.3">GNDNI</text>
<text x="317" y="154.1">15</text>
<text x="317.6" y="151.8">GND</text>
<text x="321.4" y="154.8">MAX232</text>
<text x="94.2" y="166.2">+VIN_RP</text>
<text x="192.2" y="163.7">+5V/1</text>
<text x="274.3" y="168.7" transform="rotate(-90 274.3 168.7)">SD05C-01FTG</text>
<text x="285.8" y="168.9" transform="rotate(-90 285.8 168.9)">SD05C-01FTG</text>
<text x="316.7" y="173.3">GNDNI</text>
<text x="183.1" y="177.5">742792651</text>
<text x="107.4" y="183.3">10uF</text>
<text x="118.2" y="183.3">1nF</text>
<text x="178.2" y="188.4">0.1uF</text>
<text x="338.1" y="191">742792651</text>
<text x="113.7" y="195.7">GNDDI</text>
<text x="134.4" y="194.9">6</text>
<text x="137.9" y="196.2">VPWR</text>
<text x="150.8" y="196.2">SOPOWER</text>
<text x="164.1" y="194.9">3</text>
<text x="180.3" y="195.4">GNDDI</text>
<text x="327.5" y="196.3">1nF</text>
<text x="134.4" y="202.6">1</text>
<text x="137.9" y="203.9">OUT0</text>
<text x="156.4" y="203.9">SCLK</text>
<text x="164.1" y="202.6">11</text>
<text x="10.4" y="204.1">DIG_O/P_1</text>
<text x="10.4" y="206.9">DIG_O/P_2</text>
<text x="10.4" y="209.4">DIG_O/P_3</text>
<text x="134.4" y="205.1">2</text>
<text x="134.4" y="207.6">4</text>
<text x="137.9" y="206.4">OUT1</text>
<text x="137.9" y="208.9">OUT2</text>
<text x="156.2" y="208.9">MOSI</text>
<text x="159.1" y="206.4">CS</text>
<text x="164.1" y="205.1">14</text>
<text x="164.1" y="207.6">19</text>
<text x="186.2" y="204.1">SPI_SCLK</text>
<text x="186.2" y="209.2">SPI_MOSI</text>
<text x="186.2" y="206.6">SPI_CS_2</text>
<text x="276.4" y="206.6">33E</text>
<text x="318" y="209.9">8</text>
<text x="10.4" y="211.9">DIG_O/P_4</text>
<text x="133" y="212.7">12</text>
<text x="133" y="215.3">13</text>
<text x="134.4" y="210.2">5</text>
<text x="137.9" y="211.5">OUT3</text>
<text x="137.9" y="214">OUT4</text>
<text x="156.2" y="211.5">MISO</text>
<text x="164.1" y="210.2">22</text>
<text x="164.1" y="215.3">30</text>
<text x="186.2" y="211.9">SPI_MISO</text>
<text x="191.5" y="215.1">0E</text>
<text x="201.7" y="214" transform="rotate(-90 201.7 214)">PWM_DO</text>
<text x="292.3" y="214.1">60E</text>
<text x="313" y="210.4">U6</text>
<text x="317.8" y="212.8">VCC</text>
<text x="323.7" y="214">RO</text>
<text x="329.2" y="212.7">1</text>
<text x="133" y="217.8">15</text>
<text x="133" y="220.3">16</text>
<text x="137.9" y="216.6">OUT5</text>
<text x="137.9" y="219.1">OUT6</text>
<text x="137.9" y="221.6">OUT7</text>
<text x="156.6" y="216.6">PWM</text>
<text x="157.7" y="219.1">RST</text>
<text x="164.1" y="217.8">27</text>
<text x="191.5" y="217.6">0E</text>
<text x="309.6" y="217.8">7</text>
<text x="313.2" y="219.1">B</text>
<text x="324.2" y="219.1">RE</text>
<text x="329.2" y="217.8">2</text>
<text x="133" y="222.9">17</text>
<text x="133" y="225.4">18</text>
<text x="133" y="228">20</text>
<text x="137.9" y="224.2">OUT8</text>
<text x="137.9" y="226.7">OUT9</text>
<text x="193" y="222.1">RST_DO</text>
<text x="309.6" y="222.9">6</text>
<text x="313.2" y="224.2">A</text>
<text x="324" y="224.2">DE</text>
<text x="329.2" y="222.9">3</text>
<text x="329.2" y="228">4</text>
<text x="133" y="230.5">21</text>
<text x="133" y="233">28</text>
<text x="137.9" y="229.3">OUT10</text>
<text x="137.9" y="231.8">OUT11</text>
<text x="292.3" y="231.8">60E</text>
<text x="317.6" y="230.3">GND</text>
<text x="318.3" y="233.1">5</text>
<text x="324.4" y="229.3">DI</text>
<text x="133" y="235.6">29</text>
<text x="133" y="238.1">31</text>
<text x="137.9" y="234.3">OUT12</text>
<text x="137.9" y="236.9">OUT13</text>
<text x="137.9" y="239.4">OUT14</text>
<text x="133" y="240.7">32</text>
<text x="133" y="245.7">23</text>
<text x="137.9" y="242">OUT15</text>
<text x="164.1" y="245.7">7</text>
<text x="276.4" y="242.2">33E</text>
<text x="133" y="248.3">24</text>
<text x="133" y="250.8">25</text>
<text x="137.9" y="247">GND5</text>
<text x="137.9" y="249.6">GND6</text>
<text x="155.8" y="247">GND1</text>
<text x="155.8" y="249.6">GND2</text>
<text x="164.1" y="248.3">8</text>
<text x="164.1" y="250.8">9</text>
<text x="133" y="253.4">26</text>
<text x="137.9" y="252.1">GND7</text>
<text x="137.9" y="254.7">GND8</text>
<text x="148.6" y="255.9">EP</text>
<text x="155.8" y="252.1">GND3</text>
<text x="155.8" y="254.7">GND4</text>
<text x="164.1" y="253.4">10</text>
<text x="150.3" y="258.3">33</text>
<text x="151.8" y="271.9">GNDDI</text>
<text x="35.3" y="277.2" transform="rotate(-90 35.3 277.2)">8231626A</text>
<text x="42.9" y="277.2" transform="rotate(-90 42.9 277.2)">8231626A</text>
<text x="53.1" y="277.2" transform="rotate(-90 53.1 277.2)">8231626A</text>
<text x="60.7" y="277.2" transform="rotate(-90 60.7 277.2)">8231626A</text>
<text x="68.3" y="277.2" transform="rotate(-90 68.3 277.2)">8231626A</text>
<text x="75.9" y="277.2" transform="rotate(-90 75.9 277.2)">8231626A</text>
<text x="83.6" y="277.2" transform="rotate(-90 83.6 277.2)">8231626A</text>
<text x="91.2" y="277.2" transform="rotate(-90 91.2 277.2)">8231626A</text>
<text x="98.8" y="277.2" transform="rotate(-90 98.8 277.2)">8231626A</text>
<text x="106.4" y="277.2" transform="rotate(-90 106.4 277.2)">8231626A</text>
<text x="114" y="277.2" transform="rotate(-90 114 277.2)">8231626A</text>
<text x="121.7" y="277.2" transform="rotate(-90 121.7 277.2)">8231626A</text>
<text x="175.8" y="277.3">7427922808</text>
<text x="168.9" y="286.9">GNDDI</text>
<text x="189.2" y="287.6">GNDNI</text>
</g>
<g font-size="2">
<text x="187.7" y="58.5">GNDNI</text>
<text x="303.2" y="111.4">GNDNI</text>
<text x="8.7" y="114.9">CANH1</text>
<text x="8.8" y="120.3">CANL1</text>
<text x="276" y="128">GNDNI</text>
<text x="276.3" y="172.6">GNDNI</text>
<text x="352.5" y="285.5">09/05/2024</text>
<text x="287.8" y="289.4">Prepared By:-</text>
<text x="302.4" y="289.5">Madhav D.</text>
<text x="318" y="289.7">Verified By:-</text>
<text x="331.1" y="289.8">Komal S.</text>
<text x="341.9" y="289.7">Approved By:-</text>
<text x="357" y="289.8">Hiten S.</text>
</g>
</svg>
